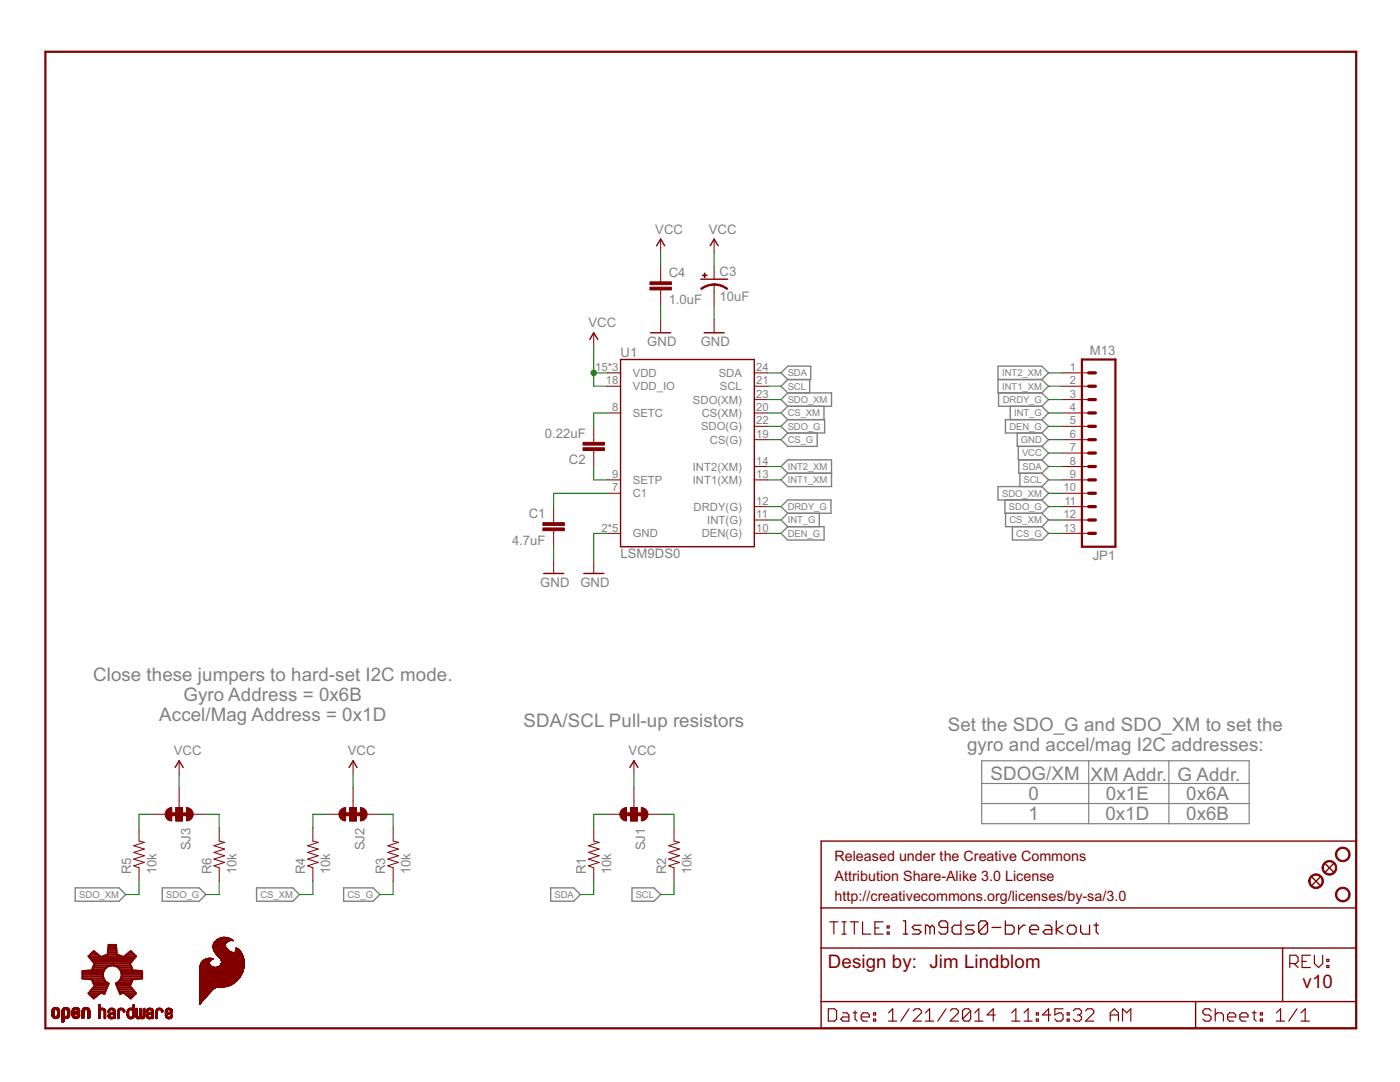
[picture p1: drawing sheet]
<svg xmlns="http://www.w3.org/2000/svg" width="279mm" height="216mm" viewBox="0 0 279 216" stroke-linecap="round" stroke-linejoin="round" font-family="sans-serif">
<path d="M195.9 151.8h53.4v12.6h-53.4zM195.9 156.3h53.4M217.3 151.8v12.6M233.3 151.8v12.6M195.9 160.3h53.4" fill="none" stroke="#808080" stroke-width=".23"/>
<g fill="none" stroke="#808080" stroke-width=".28">
<path d="M155.9 74.4l1.3-1.3h4.6v2.6h-4.6zM157.2 75.7l-1.3 1.4 1.3 1.3M157.2 78.4h8.7v2.7h-8.7M157.2 78.4l-1.3 1.3 1.3 1.4M161.6 75.7v2.7M199.2 75.7h8.7M199.3 78.4v2.7h8.6M207.9 75.7l1.4-1.3-1.4-1.3h-8.7v5.3h8.7M207.9 75.7l1.4 1.4-1.4 1.3M207.9 78.4l1.4 1.3-1.4 1.4M155.9 93.1l1.3-1.3h8.7v5.3h-8.7l-1.3-1.3 1.3-1.4zM157.2 86.4l-1.3 1.3 1.3 1.4h5.9v-2.7"/>
<path d="M157.2 83.7h7.4v2.7h-7.4M157.2 94.4h8.7M157.2 83.7l-1.3 1.4 1.3 1.3M157.2 81.1l-1.3 1.3 1.3 1.3M164.4 81.1v2.6M200.6 99.8v2.6h7.3M201.6 81.1v2.6M203 86.4v2.7h4.9M203.2 89.1v2.7h4.7M203.3 91.8v2.6h4.6M203.5 94.4v2.7M207.9 86.4l1.4 1.3-1.4 1.4"/>
<path d="M207.9 83.7h-7.2v2.7h7.2M207.9 89.1l1.4 1.3-1.4 1.4M207.9 91.8l1.4 1.3-1.4 1.3M207.9 94.4l1.4 1.4-1.4 1.3M207.9 97.1h-8.7v2.7h8.7M207.9 81.1l1.4 1.3-1.4 1.3M207.9 83.7l1.4 1.4-1.4 1.3M207.9 99.8l1.4 1.3-1.4 1.3M207.9 97.1l1.4 1.3-1.4 1.4M155.9 101.1l1.3-1.3h8.6v2.6h-8.6zM157.2 102.4l-1.3 1.4 1.3 1.3M157.2 105.1h7.3v2.7h-7.3l-1.3-1.4z"/>
<path d="M163.5 102.4v2.7M200.7 102.4v2.7h7.2M202.1 105.1v2.7h5.8l1.4-1.4-1.4-1.3M207.9 102.4l1.4 1.4-1.4 1.3M15 177.2h8.7l1.4 1.3-1.4 1.3h-8.7zM32.4 177.2h7.4l1.3 1.3-1.3 1.3h-7.4zM51.2 177.2h7.2l1.4 1.3-1.4 1.3h-7.2zM68.6 177.2h5.9l1.3 1.3-1.3 1.3h-5.9zM109.9 177.2h4.6l1.3 1.3-1.3 1.3h-4.6zM126.1 177.2h4.4l1.3 1.3-1.3 1.3h-4.4z"/>
</g>
<path d="M33.6 162.5h4.3M68.3 162.5h4.3M124.4 162.5h4.3" fill="none" stroke="#800000" stroke-width=".8"/>
<path d="M9.1 10.3h261.6v194.9h-261.6zM215.9 71.7h6.7v37.4h-6.7z" fill="none" stroke="#800000" stroke-width=".44"/>
<g fill="none" stroke="#800000" stroke-width=".28">
<path d="M131 49l.8-1.3 .9 1.3M139.8 55.7h5.4M141.7 49l.8-1.3 .8 1.3M117.7 67.7l.8-1.3 .8 1.3M123.8 71.7h26.7v37.4h-26.7zM129.8 66.4h4.1M140.5 66.4h4M108.5 114.4h4M116.5 114.4h4M34.9 153.1l.9-1.3 .8 1.3M69.7 153.1l.8-1.3 .7 1.3M125.7 153.1l.8-1.3 .8 1.3"/>
<path d="M163.9 167.8h106.8v37.4h-106.8zM261.9 175l1.5 1.6M263.4 175l-1.5 1.6M264.5 172.4l1.6 1.6M266.1 172.4l-1.6 1.6M163.9 189.2h106.8M163.9 199.9h106.8M163.9 181.2h106.8M238.6 199.9v5.3M256 189.2v10.7"/>
</g>
<g fill="none" stroke="#800000" stroke-width=".23">
<path d="M165.6 183.9h1.6M166.4 183.9v2.5M168 183.9h.9M168 186.4h.9M168.5 183.9v2.5M169.7 183.9h1.6M170.5 183.9v2.5M172.1 183.9v2.5h1.7M174.6 185.2h.8M176.2 183.9h-1.6v2.5h1.6M177.1 186h.4v.4h-.4zM177.1 184.8h.4v.4h-.4z"/>
<path d="M257.4 192.3h1.2l.5-.5v-.8l-.5-.4h-1.2v2.5M258.2 192.3l.9 .8M259.9 191.8h.8M261.5 190.6h-1.6v2.5h1.6M262.3 190.6v1.7l.8 .8 .9-.8v-1.7M264.8 192.7h.4v.4h-.4zM264.8 191.4h.4v.4h-.4zM165.3 201.3h1.2l.5 .4v1.6l-.5 .5h-1.2zM168.2 202.1h.8l.4 .4v1.3h-1.2l-.4-.5 .4-.4h1.2M170.2 202.1h.8M170.6 201.7v1.6l.4 .5M171.9 202.9h1.6v-.4l-.4-.4h-.8l-.4 .4v.8l.4 .5h.8"/>
<path d="M174.3 203.3h.5v.5h-.5zM174.3 202.1h.5v.4h-.5zM177.3 203.8h1.7M177.3 202.1l.9-.8v2.5M181.4 201.3l-1.6 2.5M182.2 201.7l.5-.4h.8l.4 .4v.4l-1.7 1.7h1.7M184.7 203.8h1.7M184.7 202.1l.8-.8v2.5M188.8 201.3l-1.6 2.5M189.6 201.7l.4-.4h.9l.4 .4v.4l-1.7 1.7h1.7M193.7 201.7v1.6l-.4 .5h-.8l-.4-.5M193.7 201.7l-.4-.4h-.8l-.4 .4v1.6"/>
<path d="M193.7 201.7l-1.6 1.6M194.5 203.8h1.7M194.5 202.1l.8-.8v2.5M198.6 202.5h-1.6l1.2-1.2v2.5M201.9 203.8h1.7M201.9 202.1l.8-.8v2.5M204.4 203.8h1.6M204.4 202.1l.8-.8v2.5M206.8 203.3h.4v.5h-.4zM206.8 202.1h.4v.4h-.4zM209.7 202.5h-1.7l1.3-1.2v2.5M212.2 201.3h-1.7v1.2l.8-.4h.5l.4 .4v.8l-.4 .5h-.9l-.4-.5"/>
<path d="M213 203.3h.4v.5h-.4zM213 202.1h.4v.4h-.4zM214.2 201.7l.4-.4h.8l.4 .4v.4l-.4 .4M215 202.5h.4M215.4 202.5l.4 .4v.4l-.4 .5h-.8l-.4-.5M216.7 201.7l.4-.4h.8l.4 .4v.4l-1.6 1.7h1.6M221.6 202.5h1.6M221.6 203.8v-1.7l.8-.8 .8 .8v1.7M224 203.8v-2.5l.9 .8 .8-.8v2.5M241.7 201.7l-.4-.4h-.8l-.4 .4v.4l.4 .4h.8l.4 .4v.4l-.4 .5h-.8l-.4-.5M242.5 202.5l.4-.4h.9l.4 .4v1.3M242.5 201.3v2.5"/>
<path d="M245 202.9h1.6v-.4l-.4-.4h-.8l-.4 .4v.8l.4 .5h.8M247.4 202.9h1.7v-.4l-.4-.4h-.9l-.4 .4v.8l.4 .5h.9M249.9 202.1h.8M250.3 201.7v1.6l.4 .5M251.5 203.3h.4v.5h-.4zM251.5 202.1h.4v.4h-.4zM254.7 203.8h1.7M254.7 202.1l.9-.8v2.5M258.8 201.3l-1.6 2.5M259.7 203.8h1.6M259.7 202.1l.8-.8v2.5"/>
</g>
<g fill="none" stroke="#800000" stroke-width=".25">
<path d="M180.3 183.7h.4v2.7M180.3 186.4h.9M183.8 184.6h-1.3l-.4 .5 .4 .4h.9l.4 .4-.4 .5h-1.3M185.6 185.1l-.5-.5h-.4v1.8M185.6 185.1v1.3M185.6 185.1l.4-.5 .5 .5v1.3M189.1 185.1h-1.3l-.4-.5v-.4l.4-.5h.9l.4 .5v1.7l-.4 .5h-.9l-.4-.5M191.8 183.7v2.7h-1.3l-.5-.5v-.8l.5-.5h1.3M194.4 184.6h-1.3l-.4 .5 .4 .4h.9l.4 .4-.4 .5h-1.3M197.1 184.2l-.5-.5h-.8l-.5 .5v1.7M197.1 184.2v1.7l-.5 .5h-.8l-.5-.5M197.1 184.2l-1.8 1.7"/>
<path d="M198 185.1h1.7M200.6 183.7v2.7h1.4l.4-.5v-.8l-.4-.5h-1.4M203.3 184.6v1.8M204.6 184.6h-.4l-.9 .9M205.5 185.5h1.8v-.4l-.5-.5h-.9l-.4 .5v.8l.4 .5h.9M208.6 184.6h.9l.4 .5v1.3h-1.3l-.4-.5 .4-.4h1.3M210.8 183.7v2.7M212.1 184.6l-1.3 .9 1.3 .9M213 185.1l.5-.5h.8l.5 .5v.8l-.5 .5h-.8l-.5-.5zM215.7 184.6v1.3l.4 .5h1.3v-1.8M218.3 184.6h.9M218.8 184.2v1.7l.4 .5"/>
</g>
<g fill="none" stroke="#800000" stroke-width=".2">
<path d="M131.8 47.7v2.7M131.8 53v3.2M131.8 57.8v3.2M142.5 47.7v2.7M142.5 53v2.7M142.5 56.8v4.2M118.5 66.4v2.7M121.2 74.4h2.6M121.2 77.1h2.6M131.8 63.7v2.7M142.5 63.7v2.7M150.5 74.4h2.7"/>
<path d="M150.5 77.1h2.7M150.5 79.7h2.7M211.9 74.4h5.4M211.9 77.1h5.4M211.9 79.7h5.4M118.5 85.1v3.2M118.5 89.9v3.2M121.2 98.4h2.6M121.2 82.4h2.6M121.2 95.8h2.6M150.5 82.4h2.7M150.5 95.8h2.7"/>
<path d="M150.5 93.1h2.7M150.5 87.7h2.7M150.5 85.1h2.7M211.9 98.4h5.4M211.9 82.4h5.4M211.9 95.8h5.4M211.9 93.1h5.4M211.9 87.7h5.4M211.9 85.1h5.4M211.9 90.4h5.4M110.5 101.1v3.2M110.5 105.9v3.2"/>
<path d="M110.5 111.8v2.6M118.5 111.8v2.6M121.2 106.4h2.6M150.5 106.4h2.7M150.5 103.8h2.7M150.5 101.1h2.7M211.9 106.4h5.4M211.9 103.8h5.4M211.9 101.1h5.4M35.8 151.8v2.7M35.8 157.1v4M70.5 151.8v2.7"/>
<path d="M70.5 157.1v4M126.5 151.8v2.7M126.5 157.1v4M27.7 165.1v2.7l1.1 .3-2.1 .7 2.1 .6-2.1 .7 2.1 .7-2.1 .6 2.1 .7-2.1 .7 1 .4v2.6M30.4 162.5h2.7M35.1 161.1h1.3v2.7h-1.3zM38.4 162.5h2.7M43.8 165.1v2.7l1 .3-2.1 .7 2.1 .6-2.1 .7 2.1 .7-2.1 .6 2.1 .7-2.1 .7 1.1 .4v2.6M62.4 165.1v2.7l1.1 .3-2.1 .7 2.1 .6-2.1 .7 2.1 .7-2.1 .6 2.1 .7-2.1 .7 1 .4v2.6M65.1 162.5h2.7M69.8 161.1h1.3v2.7h-1.3zM73.1 162.5h2.7"/>
<path d="M78.5 165.1v2.7l1 .3-2.1 .7 2.1 .6-2.1 .7 2.1 .7-2.1 .6 2.1 .7-2.1 .7 1.1 .4v2.6M118.5 165.1v2.7l1.1 .3-2.2 .7 2.2 .6-2.2 .7 2.2 .7-2.2 .6 2.2 .7-2.2 .7 1.1 .4v2.6M121.2 162.5h2.6M125.8 161.1h1.4v2.7h-1.4zM129.2 162.5h2.6M134.5 165.1v2.7l1.1 .3-2.1 .7 2.1 .6-2.1 .7 2.1 .7-2.1 .6 2.1 .7-2.1 .7 1 .4v2.6M39.9 193.1v7.3M39.9 199.6h.7M39.9 198.6h1.5M39.9 195.6h7.4M39.9 195h8M39.9 194.8h8.1"/>
<path d="M39.9 194.7h8.2M39.9 194.6h8.2M39.9 194.4h8.3M39.9 194h8.5M39.9 193.9h8.6M39.9 193.8h8.6M39.9 193.7h8.6M39.9 193.5h8.7M39.9 193.4h8.7M39.9 193.3h8.7M39.9 193.2h8.7M39.9 193.1h8.8"/>
<path d="M39.9 193h8.8M39.9 193h2.7M39.9 192.9l2.6 .1M39.9 192.9h2.4M39.9 192.8h2.3M39.9 192.7v.4M39.9 192.7h2.2M39.9 192.7h2.1M40 192.6l2 .1M40 192.6h1.9M40 192.5h1.9M40 192.4h1.8"/>
<path d="M40 192.4l-.1 .3M40.1 192.3h1.7M40.1 192.2h1.7M40.2 192.2h1.6M40.2 192.1h1.6M40.2 192h1.6M40.2 200h-.3M40.3 199.9h-.4M40.3 192h1.5M40.3 191.9h1.5M40.3 199.8l-.1 .3M40.3 199.8h-.4"/>
<path d="M40.4 191.9h1.4M40.4 199.7l-.5 .1M40.4 199.7h-.5M40.5 199.7h-.6M40.5 199.6h-.6M40.6 199.6l-.3 .2M40.6 199.5h-.7M40.7 199.5h-.8M40.7 199.4h-.8M40.7 199.3l-.8 .1M40.8 199.3h-.9M40.9 199.2h-1"/>
<path d="M41 199.1h-1.1M41.1 199h-1.2M41.1 191.3l-.7 .5-.4 .6M41.1 198.9l-.5 .7M41.1 198.9h-1.2M41.2 198.9h-1.3M41.2 198.8h-1.3M41.3 198.8h-1.4M41.3 191.3h1.2M41.3 198.7h-1.4M41.4 198.6l-1.5 .1M41.4 198.6h-1.5"/>
<path d="M41.4 198.6l-.3 .3M41.4 191.3h.9M41.5 198.5h-1.6M41.6 198.5h-1.7M41.6 198.4h-1.7M41.7 198.4h-1.8M41.7 198.3h-1.8M41.8 192.2v.2M41.8 192v.2M41.8 198.2l-.4 .4M41.8 198.2h-1.9M41.8 192h-1.6"/>
<path d="M41.8 192.4l.1 .2M41.8 191.9v.1M41.9 198.1h-2M41.9 191.8l-.1 .1M41.9 191.8h-1.5M41.9 192.6l.1 .1M41.9 191.7h-1.4M42 198h-2.1M42 191.7h-1.5M42 192.7l.2 .1M42 191.6h-1.4M42.1 197.9h-2.2"/>
<path d="M42.1 191.6h-1.5M42.2 197.8h-2.3M42.2 191.5l-1.5 .1M42.2 192.8l.3 .2M42.2 197.7h-2.3M42.2 191.5l-.3 .3M42.2 191.5h-1.4M42.3 191.3h-1.2M42.3 191.3h.1M42.3 197.7h-2.4M42.3 197.6h-2.4M42.3 191.4l-1.4 .1"/>
<path d="M42.4 197.6l-.6 .6M42.4 197.6h-2.5M42.4 191.3h.1M42.4 197.5h-2.5M42.5 193h.3M42.5 191.4l-.3 .1M42.5 191.4h-1.5M42.5 197.5h-2.6M42.5 188.7v.4M42.5 189.1l.2 .5M42.5 189.1l2.7 .1M42.5 189.1h2.6"/>
<path d="M42.5 189l2.6 .1M42.5 189h2.6M42.5 188.9h2.5M42.5 188.8h2.5M42.5 188.7h2.5M42.5 191.3v.1M42.5 197.4h-2.6M42.5 191.3h-1.4M42.5 189.2l2.7 .1M42.5 189.2h2.7M42.6 189.3h2.7M42.6 188.5h2.4"/>
<path d="M42.6 189.4h2.7M42.6 189.3l2.7 .1M42.6 197.4h-2.7M42.6 189.4l2.8 .1M42.6 189.5h2.9M42.6 189.5h2.8M42.6 188.3h2.4M42.7 189.6l.2 .5M42.7 189.6h2.9M42.7 188.3l-.2 .4M42.7 197.3h-2.8M42.7 189.6l2.9 .1"/>
<path d="M42.7 189.7h3M42.7 189.7l3.1 .1M42.8 197.3h-2.9M42.8 189.8h3M42.8 189.8l3.1 .1M42.8 189.9h3.2M42.8 197.2h-2.9M42.8 189.9h3.3M42.9 190h3.4M42.9 197.2h-3M42.9 190l3.5 .1M42.9 190.1h5.3"/>
<path d="M42.9 190.1l.3 .4M42.9 187.9l-.2 .4M43 197.1h-3.1M43 190.2h5.2M43.1 190.3h5.2M43.1 197.1h-3.2M43.1 190.4h5.2M43.2 187.7h3.3M43.2 197l-.8 .6M43.2 197h-3.3M43.2 190.4h5.1M43.2 190.5h5.2"/>
<path d="M43.2 187.6h3.3M43.2 190.5l.5 .5M43.3 193h5.4M43.3 187.6h3.1M43.3 190.6h5.1M43.3 187.5h3M43.4 190.7h5.1M43.4 187.5l-.5 .4M43.4 193h5.3M43.4 187.5h2.8M43.5 190.7h5M43.5 197h-.3"/>
<path d="M43.5 190.8h5M43.5 187.4h2.6M43.6 187.4h2.5M43.6 192.9h5.1M43.6 190.9h4.9M43.7 191l.3 .3M43.7 191h4.9M43.7 187.3h2.2M43.7 192.8h5M43.8 191h4.8M43.8 191.1h4.8M43.8 187.3h2"/>
<path d="M43.8 192.7h4.9M43.9 192.7h4.8M43.9 191.2h4.7M43.9 187.2h1.8M43.9 192.6h4.8M44 192.6h4.7M44 191.3h4.6M44 187.2h1.6M44 187.2a2.55 2.55 0 0 1 2.3 .3M44 187.2l-.6 .3M44 191.3l.2 .4M44 191.4h4.7"/>
<path d="M44 192.5h4.7M44.1 191.4h4.6M44.1 192.4l-.5 .5-.4 .1M44.1 192.4h4.6M44.1 191.5h4.6M44.1 192.3h4.6M44.1 191.6h4.6M44.2 192.3h4.5M44.2 191.7h4.5M44.2 192.2h4.5M44.2 187.1h1.2M44.2 191.7v.4"/>
<path d="M44.2 192.1h4.5M44.2 192.1h4.6M44.2 192h4.5M44.2 191.9h4.5M44.2 191.8h4.5M44.2 192.1l-.1 .3M44.4 187.1h.8M44.7 196.9h-4.8M45 188.8v.2M45 188.5v.3M45 188.6h-2.5M45 188.4l-2.4 .1"/>
<path d="M45 188.4h-2.4M45 189l.3 .3M45 188.3v.2M45 196.9h-5.1M45.1 188.3h-2.4M45.1 188.2l-2.4 .1M45.1 188.2l-.1 .1M45.1 188.2h-2.4M45.1 188.1l-2.4 .1M45.2 188.1h-2.4M45.2 188l-.1 .2M45.2 188l-2.4 .1"/>
<path d="M45.3 189.3l.5 .5M45.3 196.8h-5.4M45.3 188h-2.5M45.3 187.9l-2.4 .1M45.4 187.9h-2.5M45.4 187.9l-.2 .1M45.5 196.8h-5.6M45.5 187.8l-2.6 .1M45.6 187.8h-2.6M45.6 196.7h-5.7M45.8 189.8l.7 .3M45.8 187.7l-2.8 .1"/>
<path d="M45.8 196.7h-5.9M45.9 196.6h-6M45.9 187.7h-2.8M46 196.6h-6.1M46.1 187.7l-.7 .2M46.1 196.5h-6.2M46.2 196.5l-1.7 .5h-4.6M46.2 196.5h-6.3M46.3 187.7h.1M46.3 187.5l.2 .1M46.3 196.4h-6.4M46.4 196.4h-6.5"/>
<path d="M46.4 187.7h.1M46.5 196.3h-6.6M46.5 187.6l-.1 .1M46.6 196.3h-6.7M46.7 196.2h-6.8M46.7 196.2l-.5 .3M46.8 190.1h1.3M46.8 196.1l-6.9 .1M46.8 196.1h-6.9M46.9 190h1.2M46.9 190l-.2 .1M46.9 196h-7"/>
<path d="M47 196h-7.1M47 189.9h1.1M47 189.9h1M47 195.9h-7.1M47.1 189.8h.9M47.1 195.9h-7.2M47.1 189.8h.8M47.1 189.7l-.2 .3M47.1 189.7h.8M47.1 189.1v.1M47.1 189.2l.1 .1M47.1 189.1l.9 .7"/>
<path d="M47.1 189.6l.7 .1M47.1 189.6h.7M47.1 189.3h.3M47.1 189.2l.2 .1M47.1 189.2h.1M47.2 189.3v.3M47.2 189.6l-.1 .1M47.2 195.8l-.5 .4M47.2 195.8h-7.3M47.2 189.5h.5M47.2 189.4l.4 .1M47.2 189.4h.4"/>
<path d="M47.2 189.3l.3 .1M47.3 195.7h-7.4M47.4 195.6h-7.5M47.4 195.5h-7.5M47.5 195.5h-7.6M47.5 195.4l-7.6 .1M47.6 195.4h-7.7M47.6 195.3h-7.7M47.7 195.3h-7.8M47.7 195.2h-7.8M47.8 195.1h-7.9M47.9 195l-8 .1"/>
<path d="M47.9 194.9l-.7 .9M47.9 194.9h-8M48 194.9h-8.1M48 189.8l.4 .7M48 194.8h-8.1M48 194.7l-8.1 .1M48.1 194.6h-8.2M48.2 194.5h-8.3M48.3 194.3h-8.4M48.3 194.2h-8.4M48.4 190.5l.2 .7M48.4 194.1h-8.5"/>
<path d="M48.4 194l-8.5 .1M48.5 194l-.6 .9M48.5 193.9h-8.6M48.5 193.7h-8.6M48.5 193.6l-8.6 .1M48.6 193.6h-8.7M48.6 193.5h-8.7M48.6 193.4h-8.7M48.6 191.2l.2 .9M48.6 193.3l-8.7 .1M48.7 193.2h-8.8M48.7 193l-.2 1"/>
<path d="M48.7 192.8h-5M48.8 192.1l-.1 .9M10.4 202.5l.4 .1M10.4 202.5h.4M10.4 202.4h.4M10.4 202.3h.4M10.4 202.2h.4M10.4 202.1h.4M10.4 202h.4M10.4 201.9h.4M10.4 201.8h.4M10.4 202.6h.4"/>
<path d="M10.4 201.7h.4M10.4 202.8h.5M10.4 202.7h.5M10.4 202.6l.4 .1M10.4 201.6h.4M10.4 202.8h.6M10.4 202.8l1.4 .1M10.5 201.4h1.3M10.5 202.9h1.3M10.5 201.3h1.3M10.6 203h1.1M10.6 201.3h1.1"/>
<path d="M10.6 203.1h1.1M10.6 201.2h1.1M10.6 203.1h1M10.6 201.2h1M10.7 203.2h.8M10.7 201.1h.8M10.8 203.2h.7M10.8 201.7h-.4M10.8 201.1h.7M10.9 201.5l-.5 .1M10.9 201.5h-.5M10.9 203.2h.4"/>
<path d="M10.9 201h.4M11 201.4l-.6 .1M11.2 201.4l.6 .1M11.3 202.8h.5M11.3 201.5h.6M11.4 202.7h.5M11.4 201.5h.5M11.5 202.6h.4M11.5 201.7h.4M11.5 201.6h.4M11.5 202.5h.4M11.5 202.4h.4"/>
<path d="M11.5 202.3h.4M11.5 202.2h.4M11.5 202.1h.4M11.5 202h.4M11.5 201.9h.4M11.5 201.8h.4M11.9 202.8h-.6M11.9 202.6h-.4M12.4 203.9h.4M12.4 203.8h.4M12.4 203.7h.4M12.4 203.6h.4"/>
<path d="M12.4 203.5h.4M12.4 203.4h.4M12.4 203.3h.4M12.4 203.2h.4M12.4 202.8h1.4M12.4 202.8h.6M12.4 202.7h.5M12.4 202.6l.4 .1M12.4 202.6h.4M12.4 202.5h.4M12.4 202.4h.4M12.4 202.3h.4"/>
<path d="M12.4 202.2h.4M12.4 202.1h.4M12.4 202h.4M12.4 201.9h.4M12.4 201.8h.4M12.4 201.7h.4M12.4 201.6h.4M12.4 201.4h1.4M12.5 201.4h1.3M12.5 201.3h1.3M12.6 201.3h1.1M12.6 203.9l-.2 .1"/>
<path d="M12.6 201.2h1.1M12.7 203.9h-.3M12.7 201.1h.8M12.8 203.8h-.4M12.8 201.7h-.4M12.8 201.1h.7M12.9 201.5l-.5 .1M12.9 201.5h-.5M13 203.2h.3M13 201h.3M13.1 201.4l-.7 .1M13.2 201.4l.7 .1"/>
<path d="M13.3 202.8h.6M13.4 201.5h.5M13.4 201.5l.5 .1M13.4 201.6h.5M13.5 203.2h-1.1M13.5 202.6h.4M13.5 201.7h.4M13.5 202.5h.4M13.5 202.4h.4M13.5 202.3h.4M13.5 202.2h.4M13.5 202.1h.4"/>
<path d="M13.5 202h.4M13.5 201.9h.4M13.5 201.8h.4M13.7 203.1h-1.3M13.7 203h-1.3M13.8 202.9l-1.4 .1M13.8 202.9h-1.4M13.9 202.7h-.5M13.9 202.6l-.5 .1M14.4 202.6h.4M14.4 202.5l.4 .1M14.4 202h1.5"/>
<path d="M14.4 202h.4M14.4 201.9h.4M14.4 201.8h.4M14.4 201.7h.4M14.4 201.6h.4M14.4 202.8h.5M14.4 202.7h.5M14.4 202.8h.6M14.5 202.8l1.3 .1M14.5 201.4h1.3M14.5 202.9h1.3M14.5 201.3h1.3"/>
<path d="M14.6 203h1.1M14.6 201.3h1.1M14.6 203.1h1.1M14.6 201.2h1.1M14.7 203.1h.9M14.7 201.2h.9M14.8 203.2h.7M14.8 201.1h.8M14.8 201.8h-.4M14.8 201.7h-.4M14.8 201.1h.7M14.8 202.5h-.4"/>
<path d="M14.9 202.5h-.5M14.9 201.5l-.5 .1M14.9 202h1M14.9 201.5h-.5M15 201h.3M15 203.2h.3M15 202.4h-.6M15 201.9h.9M15.1 201.4l-.7 .1M15.1 202.4h-.7M15.2 201.9h.7M15.2 202.3h-.8"/>
<path d="M15.2 201.4l.7 .1M15.3 201.8h.6M15.3 202.2l-.9 .1M15.3 201.5h.6M15.4 201.5h.5M15.4 202.7h.5M15.4 201.8h.5M15.5 202.7h.4M15.5 201.7h.4M15.5 201.6h.4M15.5 202.6h.4M15.5 202.2h-1.1"/>
<path d="M15.5 202.5h.4M15.5 202.4h.4M15.6 202.1l-1.2 .1M15.6 202.4h.3M15.7 202.3h.2M15.7 202.1h-1.3M15.8 202.3h.1M15.8 202.1h-1.4M15.9 202.8h-.6M16.4 203.1h.4M16.4 203h.4M16.4 202.9h.4"/>
<path d="M16.4 202.8h.4M16.4 202.7h.4M16.4 202.6h.4M16.4 202.5h.4M16.4 202.4h.4M16.4 202.3h.4M16.4 202.2h.4M16.4 202.1h.4M16.4 202h.4M16.4 201.9h.4M16.4 201.8h.4M16.4 203.2h.2"/>
<path d="M16.5 203.2h.1M16.5 201.4h1.3M16.5 201.3h1.3M16.6 201.3h1.1M16.6 201.2h1.1M16.7 201.2h1M16.7 203.2h-.3M16.8 201.1h.8M16.8 203.1h-.4M16.8 201.7h-.4M16.8 201.1h.7M16.9 201.6h-.5"/>
<path d="M16.9 201.5l-.5 .1M17 201.5h-.6M17 201h.4M17.1 201.4l-.7 .1M17.2 201.4l.7 .1M17.4 201.5h.5M17.5 201.6h.4M17.5 203.2h.3M17.5 203.1h.4M17.5 203h.4M17.5 202.9h.4M17.5 202.8h.4"/>
<path d="M17.5 202.7h.4M17.5 202.6h.4M17.5 202.5h.4M17.5 202.4h.4M17.5 202.3h.4M17.5 202.2h.4M17.5 202.1h.4M17.5 202h.4M17.5 201.9h.4M17.5 201.8h.4M17.5 201.7h.4M17.9 203.1h-.4"/>
<path d="M19.7 200.6h.3M19.7 203.2h.3M19.7 203.1h.3M19.7 203h.3M19.7 202.9h.3M19.7 202.8h.3M19.7 202.7h.3M19.7 202.6h.3M19.7 202.5h.3M19.7 202.4h.3M19.7 202.3h.3M19.7 202.2h.3"/>
<path d="M19.7 202.1h.3M19.7 202h.3M19.7 201.9h.3M19.7 201.8h.3M19.7 201.7h.3M19.7 201.6h.4M19.7 201.4h1.3M19.7 201.4h1.2M19.7 201.3h1.1M19.7 201.2h.3M19.7 201.1h.3M19.7 201h.3"/>
<path d="M19.7 200.9h.3M19.7 200.8h.3M19.7 200.7h.3M19.7 200.5h.3M19.8 200.5h.2M19.8 203.2l-.1 .1M19.9 203.2h-.2M20 201.7h-.3M20.1 201.2h.6M20.2 201.5l-.5 .1M20.2 201.2h.4M20.2 201.5h-.5"/>
<path d="M20.5 201.5h.5M20.6 201.5l.5 .1M20.7 201.6h.4M20.7 201.7h.4M20.8 201.8h.3M20.8 203.2h.1M20.8 203.2h.3M20.8 203.1h.3M20.8 203h.3M20.8 202.9h.3M20.8 202.8h.3M20.8 202.7h.3"/>
<path d="M20.8 202.6h.3M20.8 202.5h.3M20.8 202.4h.3M20.8 202.3h.3M20.8 202.2h.3M20.8 202.1h.3M20.8 202h.3M20.8 201.9h.3M21 201.5h-1.3M21 203.2h-.2M21.6 202.8h.3M21.6 202.7h.3"/>
<path d="M21.6 202.6h.3M21.6 202.9h.4M21.6 202.8l.3 .1M21.6 202h.1M21.6 201.8h.3M21.6 202.9l.9 .1M21.6 203h.9M21.7 203.1h.8M21.8 201.4h1M21.8 203.2h.7M21.8 202h-.2M21.8 201.3h1"/>
<path d="M21.8 201.9h-.2M21.9 201.8l-.3 .1M21.9 201.8h-.3M21.9 201.3h.8M21.9 202.2h1.1M21.9 203.2h.6M21.9 202.6h-.3M21.9 201.7h-.3M22 202.5l-.4 .1M22 202.2h1M22 201.6h-.4M22 201.2h.6"/>
<path d="M22 202.5h-.4M22 201.2h.5M22.1 201.5l-.5 .1M22.1 202.5h-.5M22.1 201.5h-.4M22.2 202.1h.8M22.2 203.3h.1M22.3 202.4h-.7M22.4 202.4h-.7M22.4 202h.6M22.4 201.5h.5M22.5 202.3h-.8"/>
<path d="M22.5 202h.5M22.5 201.5l.4 .1M22.6 201.6h.4M22.6 201.9h.4M22.6 201.7h.4M22.7 202.3h.3M22.7 201.9h.3M22.7 201.8h.3M22.7 201.7h.3M22.7 203.2h.1M22.7 203.1h.3M22.7 203h.3"/>
<path d="M22.7 202.9h.3M22.7 202.8h.3M22.7 202.7h.3M22.7 202.6h.3M22.7 202.5h.3M22.7 202.4h.3M22.9 201.5h-1.2M23 203.2h-.3M23 202.2l-1.2 .1M23.5 203.2h.1M23.5 203.1h.3M23.5 203h.3"/>
<path d="M23.5 202.9h.3M23.5 202.8h.3M23.5 202.7h.3M23.5 202.6h.3M23.5 202.5h.3M23.5 202.4h.3M23.5 202.3h.3M23.5 202.2h.3M23.5 202.1h.3M23.5 202h.3M23.5 201.9h.3M23.5 201.8h.3"/>
<path d="M23.5 201.7h.3M23.5 201.6h.4M23.6 201.5h1.2M23.6 201.4h1.1M23.7 201.4h1M23.7 203.2h-.2M23.7 201.3h1M23.8 203.2h-.3M23.8 203.1h-.3M23.8 201.3h.8M23.9 201.7h-.4M23.9 201.2h.6"/>
<path d="M23.9 201.2h.5M24 201.5l-.5 .1M24 201.5h-.4M24.3 201.5h.5M24.4 201.5l.4 .1M24.5 201.6h.4M24.5 201.7h.4M24.6 201.7h.3M24.6 201.8h.3M24.8 202h-.2M24.8 201.9h-.2M24.9 201.8l-.3 .1"/>
<path d="M25.4 202.5h.3M25.4 202.4h.3M25.4 202.3h.3M25.4 202.2h.3M25.4 202.1h.3M25.4 202h.3M25.4 201.9h.3M25.4 202.7h.3M25.4 202.6h.3M25.4 201.8h.3M25.4 202.8l.4 .1M25.4 202.8h.4"/>
<path d="M25.4 202.8h.3M25.4 201.6h.4M25.4 202.9h.5M25.5 202.9h1.2M25.5 201.4h1.3M25.5 203.1h1.1M25.6 201.4h1.2M25.6 203.1h1M25.6 201.3h1.2M25.7 203.2h.8M25.7 201.3h1.1M25.7 201.7h-.3"/>
<path d="M25.8 201.7h-.4M25.8 203.2h.6M25.8 201.2h.6M25.9 201.5l-.5 .1M25.9 201.2h.4M26 201.5h-.5M26 203.3h.1M26.1 203.3h.1M26.2 201.5h.6M26.3 201.5h.5M26.4 202.9h.4M26.4 201.6h.4"/>
<path d="M26.4 201.7h.4M26.5 202.8h.3M26.5 201.7h.3M26.5 201.2h.3M26.5 202.6h.3M26.5 202.5h.3M26.5 202.4h.3M26.5 202.3h.3M26.5 202.2h.3M26.5 202.1h.3M26.5 202h.3M26.5 201.9h.3"/>
<path d="M26.5 201.8h.3M26.5 201.1h.3M26.5 201h.3M26.5 200.9h.3M26.5 200.8h.3M26.5 200.7h.3M26.5 200.6h.3M26.5 200.5h.3M26.6 200.5h.2M26.7 203h-1.2M26.8 202.9h-.5M26.8 202.8h-.4"/>
<path d="M26.8 202.7h-.3M26.8 201.4l-1.3 .1M27.1 202.9h.4M27.1 202.8h.4M27.1 202.8h.3M27.1 202.7h.3M27.1 202.6h.3M27.1 202.5h.3M27.1 202.4h.3M27.1 202.3h.3M27.1 202.2h.3M27.1 202.1h.3"/>
<path d="M27.1 202h.3M27.1 201.9h.3M27.1 201.8h.3M27.1 201.7h.3M27.1 201.6h.3M27.1 201.5h.3M27.1 201.4h.3M27.1 201.3h.3M27.1 202.9h1.8M27.2 203h1.6M27.2 201.3h.2M27.3 203.2h1.4"/>
<path d="M27.3 201.2h.1M27.4 203.2h.5M27.7 203.3h.1M27.8 202.9h.4M27.8 202.8l.4 .1M27.8 202.8h.4M27.8 202.7h.4M27.8 202.6h.4M27.8 202.5h.4M27.8 202.4h.4M27.8 202.3h.4M27.8 202.2h.4"/>
<path d="M27.9 202.1h.3M27.9 202h.3M27.9 201.9h.3M27.9 201.8h.3M27.9 201.7h.3M27.9 201.6h.3M27.9 201.5h.3M27.9 201.4h.3M27.9 201.3h.3M28 201.2h.2M28.1 201.2h.1M28.1 203.2h.5"/>
<path d="M28.5 202.9h.4M28.6 202.8h.3M28.6 202.7h.3M28.6 202.6h.3M28.6 202.5h.3M28.6 202.4h.3M28.6 202.3h.3M28.6 202.2h.3M28.6 202.1h.3M28.6 202h.3M28.6 201.9h.3M28.6 201.8h.3"/>
<path d="M28.6 201.7h.3M28.6 201.6h.3M28.6 201.5h.3M28.6 201.4h.3M28.6 201.3h.3M28.7 201.2h.2M28.8 203.1h-1.6M28.8 201.2h.1M28.9 202.9h-.4M29.2 202.8l.4 .1M29.2 202.8h.3M29.2 202.7h.3"/>
<path d="M29.2 202.6h.3M29.2 202h.1M29.2 201.8h.3M29.2 202.9h.4M29.2 202.9l.9 .1M29.3 203h.8M29.3 203.1h.8M29.4 201.4h1.1M29.4 202h-.2M29.4 201.4h1M29.4 203.2h.7M29.4 201.3h1"/>
<path d="M29.5 203.2h.6M29.5 201.9h-.3M29.5 201.8l-.3 .1M29.5 202.6h-.3M29.5 202.2h1.1M29.5 201.7h-.3M29.5 201.3h.8M29.6 201.7h-.4M29.6 202.5l-.4 .1M29.6 202.2h1M29.6 201.6h-.3M29.6 201.2h.6"/>
<path d="M29.7 202.5h-.5M29.7 201.5l-.4 .1M29.7 201.2h.5M29.8 202.5h-.6M29.8 201.5h-.5M29.8 202.1h.8M29.9 202.4h-.6M30 202.4h-.7M30 202h.6M30.1 201.5h.4M30.1 202.3h-.8M30.1 202h.5"/>
<path d="M30.1 201.5l.5 .1M30.2 201.9h.4M30.2 201.6h.4M30.2 201.7h.4M30.3 201.7h.3M30.3 201.9h.3M30.3 201.8h.3M30.3 203.2h.3M30.3 203.1h.3M30.3 203h.3M30.3 202.9h.3M30.3 202.8h.3"/>
<path d="M30.3 202.7h.3M30.3 202.6h.3M30.3 202.5h.3M30.3 202.4h.3M30.3 202.3h.3M30.5 203.2l-.2 .1M30.5 201.5h-1.2M30.5 203.2h-.2M30.6 203.1h-.3M30.6 202.2l-1.2 .1M31.1 203.2h.1M31.1 203.2h.3"/>
<path d="M31.1 203.1h.3M31.1 203h.3M31.1 202.9h.3M31.1 202.8h.3M31.1 202.7h.3M31.1 202.6h.3M31.1 202.5h.3M31.1 202.4h.3M31.1 202.3h.3M31.1 202.2h.3M31.1 202.1h.3M31.1 202h.3"/>
<path d="M31.1 201.9h.3M31.1 201.8h.3M31.1 201.7h.4M31.3 201.4h1.1M31.3 201.4h1M31.3 201.3h1M31.3 203.2h-.2M31.4 201.8h-.3M31.4 201.3h.8M31.5 201.7h-.4M31.5 201.2h.6M31.5 201.6h-.4"/>
<path d="M31.6 201.2h.5M31.6 201.5l-.5 .1M31.7 201.5h-.5M32 201.5h.4M32 201.5l.5 .1M32.1 201.6h.4M32.2 201.7h.3M32.2 201.8h.3M32.4 202h-.2M32.4 201.5h-1.2M32.5 201.9h-.3M32.5 201.8l-.3 .1"/>
<path d="M33 202.7h.3M33 202.6h.3M33 202.1h1.2M33 202.1h.3M33 202h.3M33 201.9h.3M33 201.8h.3M33 202.8h.4M33 201.7h.3M33 202.8l.5 .1M33.1 202.9l1.2 .1M33.1 202.9h.4"/>
<path d="M33.2 203.1h1M33.2 201.4h1.1M33.2 201.4h1M33.3 201.3h.9M33.3 203.2h.8M33.3 201.3h.8M33.3 201.8h-.3M33.4 202.5l-.4 .1M33.4 201.7h-.4M33.4 201.6h-.4M33.4 201.2h.6M33.4 203.2h.6"/>
<path d="M33.4 202.5h-.4M33.5 201.2h.5M33.5 201.5l-.4 .1M33.5 202.5h-.5M33.6 201.5h-.5M33.7 203.3h.1M33.7 202.4h-.7M33.8 202.4h-.8M33.8 202.3h-.8M33.8 202h.6M33.8 201.5h.6M34 202.9h.4"/>
<path d="M34 201.9h.4M34 201.5l.4 .1M34 202.2l-1 .1M34 201.6h.4M34.1 202.8h.3M34.1 201.9h.3M34.1 201.7h.3M34.1 202.7h.3M34.1 201.8h.3M34.1 202.6h.3M34.1 202.2h-1.1M34.2 202.5h.2"/>
<path d="M34.3 202.5h.1M34.3 203h-1.2M34.3 201.4l-1.2 .1M34.4 202.4h.1M34.4 202.1h-.9M34.4 202.9h-.4M34.4 202.8h-.3M34.4 202.1h-.8M34.4 202h-.6M39.9 200.4h.1M39.9 200.3h.1M40 200.3h-.1"/>
<path d="M40 200.2l-.1 .2M40 200.2h-.1M40.1 200.2h-.2M40.1 200.1h-.2M40.2 200.1l-.2 .1M40.2 200l-.3 .1"/>
</g>
<g fill="#800000" stroke="#800000" stroke-width=".2">
<path d="M116.4 88.3h4.2v.5h-4.2z"/>
<path d="M116.4 89.3h4.2v.6h-4.2z"/>
<path d="M108.4 105.3h4.2v.6h-4.2z"/>
<path d="M108.4 104.3h4.2v.5h-4.2z"/>
<path d="M129.7 57.3h4.3v.5h-4.3z"/>
<path d="M129.7 56.2h4.3v.6h-4.3z"/>
<path d="M140.2 54.9h.9v.1h-.9z"/>
<path d="M140.6 54.5h.1v.9h-.1z"/>
<path d="M125.8 161.1h1.4v2.7h-1.4z"/>
<path d="M69.8 161.1h1.3v2.7h-1.3z"/>
<path d="M35.1 161.1h1.3v2.7h-1.3z"/>
</g>
<g fill="#800000" stroke="#800000" stroke-width=".2">
<path d="M142.5 56.6h.3a4.3 4.3 0 0 1 2.4 1l-.1 .2a4 4 0 0 0-2.6-.9z" fill-rule="evenodd"/>
<path d="M139.8 57.6l.8-.5 1.1-.4 .8-.1v.3a3.9 3.9 0 0 0-2.5 .9z" fill-rule="evenodd"/>
<path d="M124.1 161.5l.5-.3 .4-.1v2.7a1.33 1.33 0 0 1-1.2-.8 1.33 1.33 0 0 1 .3-1.5z" fill-rule="evenodd"/>
<path d="M128 161.1a1.33 1.33 0 0 1 1.3 1.4 1.33 1.33 0 0 1-1.3 1.3z" fill-rule="evenodd"/>
<path d="M266.9 169.5a1.47 1.47 0 0 1 2.3 .2 1.47 1.47 0 0 1-.8 2.2 1.47 1.47 0 0 1-1.9-1.4h.3a1.21 1.21 0 0 1 1.8-1 1.21 1.21 0 0 1 .1 2 1.21 1.21 0 0 1-1.9-.7v-.3h-.3z" fill-rule="evenodd"/>
<path d="M266.9 177.5a1.47 1.47 0 0 1 2.3 .2 1.47 1.47 0 0 1-.8 2.2 1.47 1.47 0 0 1-1.9-1.4h.3a1.21 1.21 0 0 1 1.8-1 1.21 1.21 0 0 1 .1 2 1.21 1.21 0 0 1-1.9-.7v-.3h-.3z" fill-rule="evenodd"/>
<path d="M68 161.5l.5-.3 .5-.1v2.7a1.33 1.33 0 0 1-1.3-.8 1.33 1.33 0 0 1 .3-1.5z" fill-rule="evenodd"/>
<path d="M71.9 161.1a1.33 1.33 0 0 1 1.4 1.4 1.33 1.33 0 0 1-1.4 1.3z" fill-rule="evenodd"/>
<path d="M33.3 161.5l.5-.3 .5-.1v2.7a1.33 1.33 0 0 1-1.3-.8 1.33 1.33 0 0 1 .3-1.5z" fill-rule="evenodd"/>
<path d="M37.2 161.1a1.33 1.33 0 0 1 1.4 1.4 1.33 1.33 0 0 1-1.4 1.3z" fill-rule="evenodd"/>
<path d="M264.2 172.2a1.47 1.47 0 0 1 2.4 .2 1.47 1.47 0 0 1-.9 2.2 1.47 1.47 0 0 1-1.9-1.4h.3a1.21 1.21 0 0 1 1.8-1.1 1.21 1.21 0 0 1 .1 2.1 1.21 1.21 0 0 1-1.9-.8v-.2h-.3z" fill-rule="evenodd"/>
<path d="M261.5 174.9a1.47 1.47 0 0 1 2.4 .1 1.47 1.47 0 0 1-.8 2.2 1.47 1.47 0 0 1-1.9-1.4h.3a1.2 1.2 0 0 1 1.7-1 1.2 1.2 0 0 1 .2 2 1.2 1.2 0 0 1-1.9-.7v-.3h-.3z" fill-rule="evenodd"/>
</g>
<g fill="none" stroke="#800000" stroke-width=".66">
<path d="M217.3 79.7h1.3M217.3 77.1h1.3M217.3 74.4h1.3M217.3 85.1h1.3M217.3 82.4h1.3M217.3 87.7h1.3M217.3 90.4h1.3M217.3 93.1h1.3M217.3 95.8h1.3M217.3 98.4h1.3M217.3 101.1h1.3M217.3 103.8h1.3"/>
<path d="M217.3 106.4h1.3"/>
</g>
<g fill="none" stroke="#800000" stroke-width=".4">
<path d="M16.4 195.2l2 .2 .5 1.3M16.4 195.2h4.3M16.4 194.9h4.2M16.4 194.5h4.1M16.4 194.1h4.2M16.6 193.8h4.1M17.7 190.8l1-1 1.5 1.2 1.3-.5 .2-1.9h1.4l.2 1.9 1.3 .5 1.5-1.2 1 1M17.7 190.8l1.2 1.5-.5 1.3-2 .2v1.4M17.7 190.8h2.3M17.7 198.2h2.3M18 191.2h8.8M18 197.8h3"/>
<path d="M18 198.6h1.6M18 190.4h1.5M18.3 191.6h8.2M18.3 197.4h2.9M18.4 198.9h.7M18.4 190.1h.7M18.4 195.6h2.5M18.4 193.4h2.5M18.5 196h2.7M18.6 193h2.7M18.6 191.9h7.6M18.6 197.1h2.7"/>
<path d="M18.7 192.7h3.5M18.7 196.3h3M18.9 192.3h7M18.9 196.7l-1.2 1.5 1 1 1.5-1.2 .3 .2M18.9 196.7h2.6M20.5 198.2h.4M20.6 190.8h3.6M21.5 190.4h1.8M21.5 190.1h1.8M21.5 189.7h1.8M21.6 189.3h1.6M21.6 189h1.6"/>
<path d="M21.7 188.6h1.4M22.6 192.7h3.5M23.2 196.3h2.9M23.3 196.7h2.6M23.5 197.1h2.7M23.5 193h2.7M23.6 196h2.7M23.6 197.4h2.9M23.8 197.8h3M23.9 193.4a1.87 1.87 0 0 0-3 0 1.87 1.87 0 0 0 .8 2.8l-.9 2.1-.3-.1M23.9 193.4l.3 .5 .1 1M23.9 198.2h.4"/>
<path d="M23.9 195.6h2.5M23.9 193.4h2.5M24.1 193.8h4.1M24.1 195.2h4.3M24.2 194.1h4.2M24.3 194.9l-.4 .8-.8 .5 .9 2.1 .3-.1M24.3 194.9h4.1M24.3 194.5h4.1M24.8 198.2h2.3M24.8 190.8h2.3M25.3 198.6h1.5M25.3 190.4h1.5"/>
<path d="M25.7 198.9h.7M25.7 190.1h.7M25.9 196.7l1.2 1.5-1 1-1.5-1.2-.3 .2M27.1 190.8l-1.2 1.5 .5 1.3 2 .2v1.4M28.4 195.2l-2 .2-.5 1.3"/>
</g>
<g fill="none" stroke="#008000" stroke-width=".2">
<path d="M131.8 50.4v2.6M142.5 50.4v2.6M118.5 69.1v8h2.7M118.5 74.4h2.7M131.8 61v2.7M142.5 61v2.7M153.2 74.4h2.7M153.2 77.1h2.7M153.2 79.7h2.7M209.3 74.4h2.6M209.3 77.1h2.6M209.3 79.7h2.6"/>
<path d="M118.5 93.1v2.7h2.7M121.2 82.4h-2.7v2.7M121.2 98.4h-10.7v2.7M153.2 95.8h2.7M153.2 82.4h2.7M153.2 87.7h2.7M153.2 93.1h2.7M153.2 85.1h2.7M209.3 95.8h2.6M209.3 82.4h2.6M209.3 98.4h2.6M209.3 87.7h2.6"/>
<path d="M209.3 90.4h2.6M209.3 93.1h2.6M209.3 85.1h2.6M110.5 109.1v2.7M121.2 106.4h-2.7v5.4M153.2 106.4h2.7M153.2 101.1h2.7M153.2 103.8h2.7M209.3 106.4h2.6M209.3 101.1h2.6M209.3 103.8h2.6M35.8 154.5v2.6"/>
<path d="M70.5 154.5v2.6M126.5 154.5v2.6M27.7 175.8v2.7h-2.6M30.4 162.5h-2.7v2.6M41.1 162.5h2.7v2.6M43.8 175.8v2.7h-2.7M62.4 175.8v2.7h-2.6M65.1 162.5h-2.7v2.6M75.8 162.5h2.7v2.6M78.5 175.8v2.7h-2.7M118.5 175.8v2.7h-2.7M121.2 162.5h-2.7v2.6"/>
<path d="M131.8 162.5h2.7v2.6M134.5 175.8v2.7h-2.7"/>
</g>
<circle cx="118.5" cy="74.4" r=".53" fill="#008000" stroke="#008000" stroke-width=".2"/>
<g font-size="4.2" fill="#808080">
<text x="18.6" y="135.8">Close these jumpers to hard-set I2C mode.</text>
<text x="31.8" y="143.8">Accel/Mag Address = 0x1D</text>
<text x="36.6" y="139.8">Gyro Address = 0x6B</text>
<text x="104.5" y="145.1">SDA/SCL Pull-up resistors</text>
<text x="189.2" y="145.8">Set the SDO_G and SDO_XM to set the</text>
<text x="193" y="149.8">gyro and accel/mag I2C addresses:</text>
<text x="197.7" y="155.5">SDOG/XM</text>
<text x="217.7" y="155.8">XM Addr.</text>
<text x="235" y="155.8">G Addr.</text>
<text x="205.3" y="159.7">0</text>
<text x="220.7" y="159.7">0x1E</text>
<text x="236.7" y="159.7">0x6A</text>
<text x="205.3" y="163.7">1</text>
<text x="220.6" y="163.7">0x1D</text>
<text x="236.7" y="163.7">0x6B</text>
</g>
<g font-size="4.2" fill="#800000">
<text x="165.2" y="193.2">Design by: Jim Lindblom</text>
<text x="260" y="197.2">v10</text>
</g>
<g font-size="3.2" fill="#800000">
<text x="166.5" y="171.8">Released under the Creative Commons</text>
<text x="166.5" y="175.8">Attribution Share-Alike 3.0 License</text>
<text x="166.5" y="179.8">http://creativecommons.org/licenses/by-sa/3.0</text>
</g>
<g font-size="2.9" fill="#808080">
<text x="130.8" y="46.6">VCC</text>
<text x="141.5" y="46.6">VCC</text>
<text x="133.4" y="55.3">C4</text>
<text x="143.6" y="55">C3</text>
<text x="117.4" y="65.3">VCC</text>
<text x="133.4" y="60.7">1.0uF</text>
<text x="143.6" y="60.1">10uF</text>
<text x="123.8" y="71.3">U1</text>
<text x="129.2" y="69.1">GND</text>
<text x="139.9" y="69.1">GND</text>
<text x="217.5" y="70.9">M13</text>
<text x="108.7" y="87.3">0.22uF</text>
<text x="113.5" y="92.7">C2</text>
<text x="105.5" y="103.4">C1</text>
<text x="102.2" y="108.7">4.7uF</text>
<text x="123.8" y="111.4">LSM9DS0</text>
<text x="218.1" y="111.8">JP1</text>
<text x="107.8" y="117.1">GND</text>
<text x="115.8" y="117.1">GND</text>
<text x="34.7" y="150.7">VCC</text>
<text x="69.4" y="150.7">VCC</text>
<text x="125.4" y="150.7">VCC</text>
<text x="38" y="169.7" transform="rotate(-90 38 169.7)">SJ3</text>
<text x="72.7" y="169.7" transform="rotate(-90 72.7 169.7)">SJ2</text>
<text x="128.8" y="169.7" transform="rotate(-90 128.8 169.7)">SJ1</text>
<text x="26.2" y="174.5" transform="rotate(-90 26.2 174.5)">R5</text>
<text x="31.2" y="174.5" transform="rotate(-90 31.2 174.5)">10k</text>
<text x="42.2" y="174.5" transform="rotate(-90 42.2 174.5)">R6</text>
<text x="47.2" y="174.5" transform="rotate(-90 47.2 174.5)">10k</text>
<text x="60.9" y="174.5" transform="rotate(-90 60.9 174.5)">R4</text>
<text x="65.9" y="174.5" transform="rotate(-90 65.9 174.5)">10k</text>
<text x="76.9" y="174.5" transform="rotate(-90 76.9 174.5)">R3</text>
<text x="81.9" y="174.5" transform="rotate(-90 81.9 174.5)">10k</text>
<text x="116.9" y="174.5" transform="rotate(-90 116.9 174.5)">R1</text>
<text x="122" y="174.5" transform="rotate(-90 122 174.5)">10k</text>
<text x="132.9" y="174.5" transform="rotate(-90 132.9 174.5)">R2</text>
<text x="138" y="174.5" transform="rotate(-90 138 174.5)">10k</text>
</g>
<g font-size="2.5" fill="#808080">
<text x="118.8" y="74">15*3</text>
<text x="120.9" y="76.7">18</text>
<text x="126.3" y="75.2">VDD</text>
<text x="126.3" y="77.9">VDD_IO</text>
<text x="143.4" y="75.2">SDA</text>
<text x="143.7" y="77.9">SCL</text>
<text x="150.9" y="76.7">21</text>
<text x="150.9" y="74">24</text>
<text x="213.5" y="74">1</text>
<text x="213.5" y="76.7">2</text>
<text x="122.2" y="82">8</text>
<text x="126.3" y="83.2">SETC</text>
<text x="138.3" y="80.5">SDO(XM)</text>
<text x="140.1" y="83.2">CS(XM)</text>
<text x="150.9" y="82">20</text>
<text x="150.9" y="79.4">23</text>
<text x="213.5" y="79.4">3</text>
<text x="213.5" y="82">4</text>
<text x="139.9" y="85.9">SDO(G)</text>
<text x="141.7" y="88.6">CS(G)</text>
<text x="150.9" y="87.4">19</text>
<text x="150.9" y="84.7">22</text>
<text x="213.5" y="84.7">5</text>
<text x="213.5" y="87.4">6</text>
<text x="122.2" y="95.4">9</text>
<text x="138.3" y="93.9">INT2(XM)</text>
<text x="150.9" y="95.4">13</text>
<text x="150.9" y="92.7">14</text>
<text x="213.5" y="90">7</text>
<text x="213.5" y="92.7">8</text>
<text x="213.5" y="95.4">9</text>
<text x="122.2" y="98">7</text>
<text x="126.3" y="99.2">C1</text>
<text x="126.3" y="96.6">SETP</text>
<text x="138.3" y="96.6">INT1(XM)</text>
<text x="138.4" y="101.9">DRDY(G)</text>
<text x="150.9" y="100.7">12</text>
<text x="212.3" y="98">10</text>
<text x="212.4" y="100.7">11</text>
<text x="120" y="106.1">2*5</text>
<text x="126.3" y="107.2">GND</text>
<text x="140" y="107.2">DEN(G)</text>
<text x="141.1" y="104.6">INT(G)</text>
<text x="150.9" y="106.1">10</text>
<text x="150.9" y="103.4">11</text>
<text x="212.3" y="103.4">12</text>
<text x="212.3" y="106.1">13</text>
</g>
<g font-size="2.1" fill="#808080">
<text x="157.2" y="75.1">SDA</text>
<text x="157.2" y="77.7">SCL</text>
<text x="200" y="75.1">INT2_XM</text>
<text x="200" y="77.7">INT1_XM</text>
<text x="157.2" y="83.1">CS_XM</text>
<text x="157.2" y="80.4">SDO_XM</text>
<text x="200.1" y="80.4">DRDY_G</text>
<text x="202.4" y="83.1">INT_G</text>
<text x="157.2" y="88.4">CS_G</text>
<text x="157.2" y="85.7">SDO_G</text>
<text x="201.5" y="85.7">DEN_G</text>
<text x="203.8" y="88.4">GND</text>
<text x="157.2" y="93.7">INT2_XM</text>
<text x="204" y="91.1">VCC</text>
<text x="204.1" y="93.7">SDA</text>
<text x="157.2" y="96.4">INT1_XM</text>
<text x="157.2" y="101.8">DRDY_G</text>
<text x="200" y="99.1">SDO_XM</text>
<text x="201.4" y="101.8">SDO_G</text>
<text x="204.3" y="96.4">SCL</text>
<text x="157.2" y="104.4">INT_G</text>
<text x="157.2" y="107.1">DEN_G</text>
<text x="201.5" y="104.4">CS_XM</text>
<text x="202.8" y="107.1">CS_G</text>
<text x="15.8" y="179.2">SDO_XM</text>
<text x="33.2" y="179.2">SDO_G</text>
<text x="52" y="179.2">CS_XM</text>
<text x="69.4" y="179.2">CS_G</text>
<text x="110.6" y="179.2">SDA</text>
<text x="126.9" y="179.2">SCL</text>
</g>
</svg>
